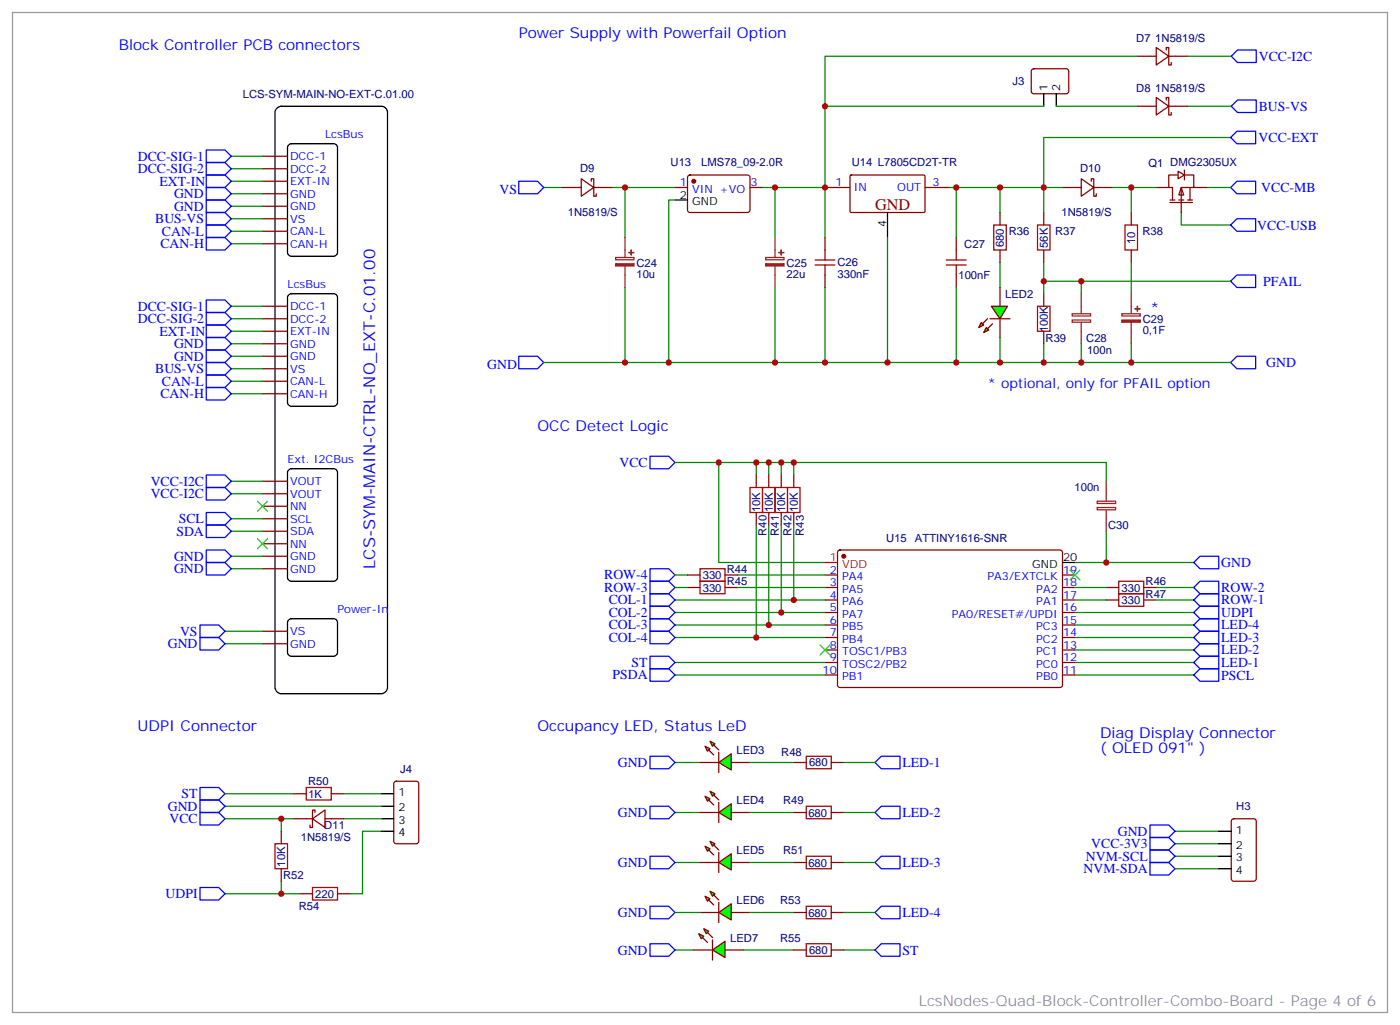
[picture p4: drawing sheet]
<svg xmlns="http://www.w3.org/2000/svg" width="395mm" height="289mm" viewBox="0 0 395 289" stroke-linecap="round" stroke-linejoin="round" font-family="sans-serif">
<path d="M3.5 3.5h388.1v282.3h-388.1z" fill="none" stroke="#999" stroke-width=".35"/>
<path d="M280.5 63.5h3.5v7.1h-3.5z" fill="none" stroke="#a10000" stroke-width=".35"/>
<path d="M282.2 60v3.5M282.2 70.6v3.5M282.2 81.1v5.3M282.2 90v5.2" fill="none" stroke="#870000" stroke-width=".35"/>
<g fill="#0f0" stroke="#870000" stroke-width=".35">
<path d="M278.3 92.4l.7 .7-1.4 .7z"/>
<path d="M276.9 91l.7 .7-1.4 .7z"/>
</g>
<g fill="#870000" stroke="#870000" stroke-width=".35">
<path d="M278.7 92.8l1.4-1.4z"/>
<path d="M278.7 90l-1.4 1.4z"/>
</g>
<path d="M279.4 90h5.6z" fill="#f00" stroke="#870000" stroke-width=".35"/>
<path d="M279.8 86.4h4.5l-2.1 3.6z" fill="#0f0" stroke="#870000" stroke-width=".35"/>
<path d="M216.1 72.7h5.2v.6h-5.2zM218.7 67v5.7M218.7 75.1v6M316.6 88.5h5.2v.7h-5.2zM319.3 82.9v5.6M319.3 91v6" fill="none" stroke="#8c2424" stroke-width=".35"/>
<g fill="#8c2424" stroke="#8c2424" stroke-width=".35">
<path d="M316.6 90.3h5.2v.6h-5.2z"/>
<path d="M320.3 87.1l1.4 .1z"/>
<path d="M321 86.4v1.4z"/>
<path d="M216.1 74.4h5.2v.7h-5.2z"/>
<path d="M219.8 71.3h1.4z"/>
<path d="M220.5 70.6v1.4z"/>
</g>
<path d="M347.5 15.9l1.7-1.8h5.3v3.5h-5.3zM349.2 28.2h5.3v3.6h-5.3l-1.7-1.8zM349.1 51.2h5.3v3.5h-5.3l-1.8-1.8z" fill="none" stroke="#00f" stroke-width=".35"/>
<path d="M335.1 30h12.4M153.5 52.9h5.2M282.2 52.9v7.1M333.4 60v3.5h14.1M340.4 52.9h7.1M282.2 74.1v7M282.2 95.2v7.1" fill="none" stroke="#008700" stroke-width=".35"/>
<path d="M291.3 19.6l.4-.2 9.5 .1 .4 .6v5.9l-.7 .5-9.4-.1-.5-.6v-5.7zM321 30h5.3M326.3 27.5l3.5 2.5-3.5 2.5zM329.1 28.2v-.7h.7v5h.8v-.7M329.8 30h5.3M334.3 48v2.8" fill="none" stroke="#870000" stroke-width=".35"/>
<path d="M294.6 26.5v3.5M298.1 26.5v3.5" fill="none" stroke="#000" stroke-width=".35"/>
<path d="M332.5 48.3l1.8 1.1-1.8 1z" fill="#fff" stroke="#870000" stroke-width=".35"/>
<g fill="none" stroke="#870000" stroke-width=".35">
<path d="M158.7 52.9h5.3M164 50.4l3.6 2.5-3.6 2.5zM166.9 51.2v-.8h.7v5h.7v-.7M167.6 52.9h5.3M294.6 60v3.5M299.9 52.9h5.3M305.2 50.4l3.5 2.5-3.5 2.5zM308 51.2v-.8h.7v5h.7v-.7M308.7 52.9h5.3M319.3 60v3.5M326.3 52.9h3.5M330.2 56.4h1.4"/>
<path d="M330.2 57.2h6.3M332.3 49.4h-2.5v3.5h1.1v3.5M332.7 56.4h1.4M333.4 52.9l.7 2.1h-1.4zM334.4 49.4h2.5v3.5h-3.5v7.1M335.1 56.4h1.4M335.8 52.9v3.5M336.9 52.9h3.5M294.6 70.6v3.5M319.3 70.6v3.5M294.6 82.9v3.5M294.6 93.5v3.5"/>
</g>
<path d="M349.1 37h5.3v3.6h-5.3l-1.8-1.8zM146.4 51.2h5.3l1.8 1.7-1.8 1.8h-5.3zM349.1 77.6h5.3v3.5h-5.3l-1.8-1.7zM349.1 61.7h5.3v3.6h-5.3l-1.8-1.8zM146.4 100.5h5.3l1.8 1.8-1.8 1.8h-5.3zM349.1 100.5h5.3v3.6h-5.3l-1.8-1.8z" fill="none" stroke="#00f" stroke-width=".35"/>
<g fill="none" stroke="#008700" stroke-width=".35">
<path d="M347.5 38.8h-52.9v14.1M172.9 52.9h17.6M176.4 52.9v14.1M294.6 52.9h5.3M294.6 52.9v7.1M314 52.9h12.3M319.3 52.9v7.1M294.6 74.1v8.8M294.6 79.4h52.9M305.2 79.4v3.5M319.3 74.1v8.8M176.4 81.1v21.2"/>
<path d="M294.6 97v5.3M305.2 97v5.3M319.3 97v5.3M153.5 102.3h194"/>
</g>
<path d="M292.8 63.5h3.5v7.1h-3.5zM317.5 63.5h3.5v7.1h-3.5zM292.8 86.4h3.5v7.1h-3.5z" fill="none" stroke="#a10000" stroke-width=".35"/>
<path d="M173.7 72.7h5.2v.6h-5.2zM176.4 67v5.7M176.4 75.1v6M302.6 90.3h5.2v.6h-5.2zM302.6 88.5h5.2v.7h-5.2zM305.2 82.9v5.6M305.2 91v6" fill="none" stroke="#8c2424" stroke-width=".35"/>
<g fill="#8c2424" stroke="#8c2424" stroke-width=".35">
<path d="M173.7 74.4h5.2v.7h-5.2z"/>
<path d="M177.4 71.3h1.5z"/>
<path d="M178.1 70.6l.1 1.4z"/>
</g>
<path d="M78.2 30.5l1.2-.5h28.2a1.76 1.76 0 0 1 1.8 1.8v162.2a1.89 1.89 0 0 1-1.8 1.8h-28.2a1.89 1.89 0 0 1-1.8-1.8v-162.2z" fill="#fff" stroke="#000" stroke-width=".35"/>
<path d="M81.4 41l.8-.4h12l.6 .2 .4 .5v30l-.2 .6-.5 .4h-12.3l-.6-.2-.4-.5-.1-30zM81.4 83.3l.8-.4h12l.6 .2 .4 .5v30l-.2 .6-.5 .4-12.3 .1-.6-.3-.4-.5-.1-29.9zM81.4 132.7l.8-.4h12l.6 .2 .4 .5v30l-.2 .6-.5 .4h-12.3l-.6-.2-.4-.5-.1-30zM299.9 158.8h3.5M81.4 175.1l.8-.5h12l.6 .2 .4 .9v8.5l-.2 .6-.8 .4h-12l-.6-.2-.5-.8v-8.5z" fill="none" stroke="#000" stroke-width=".35"/>
<g fill="none" stroke="#870000" stroke-width=".35">
<path d="M74.1 44.1h7M74.1 47.6h7M74.1 51.2h7M74.1 54.7h7M74.1 58.2h7M74.1 61.7h7M74.1 65.3h7M74.1 68.8h7M74.1 97h7M74.1 93.5h7M74.1 90h7M74.1 86.4h7"/>
<path d="M74.1 111.1h7M74.1 107.6h7M74.1 104.1h7M74.1 100.5h7M74.1 135.8h7M74.1 139.3h7M213.4 134.1v3.5M217 134.1v3.5M220.5 134.1v3.5M224 134.1v3.5M74.1 142.9h7M74.1 146.4h7"/>
<path d="M74.1 149.9h7M74.1 153.5h7M74.1 157h7M213.4 144.6v3.6M217 144.6v3.6M220.5 144.6v3.6M224 144.6v3.6M236.6 155.4l.5-.2 62.3 .1 .5 .6-.1 37.7-.6 .4h-62.4l-.4-.7v-37.4zM74.1 178.2h7M74.1 160.5h7M194 162.3h3.6M194 165.8h3.6"/>
<path d="M204.6 162.3h3.5M204.6 165.8h3.5M232.8 162.3h3.6M232.8 165.8h3.6M232.8 169.3h3.6M232.8 172.9h3.6M232.8 176.4h3.6M232.8 179.9h3.6M299.9 162.3h3.5M299.9 165.8h3.5M299.9 169.3h3.5M299.9 172.9h3.5"/>
<path d="M299.9 176.4h3.5M299.9 179.9h3.5M312.2 165.8h3.5M312.2 169.3h3.5M322.8 165.8h3.5M322.8 169.3h3.5M74.1 181.7h7M232.8 183.4h3.6M232.8 187h3.6M232.8 190.5h3.6M299.9 183.4h3.5M299.9 187h3.5"/>
<path d="M299.9 190.5h3.5M197.6 257.5h5.2M206.4 257.5h5.3"/>
</g>
<g fill="none" stroke="#008700" stroke-width=".35">
<path d="M65.3 44.1h8.8M65.3 47.6h8.8M65.3 51.2h8.8M65.3 54.7h8.8M65.3 58.2h8.8M65.3 65.3h8.8M65.3 68.8h8.8M65.3 61.7h8.8M65.3 86.4h8.8M65.3 90h8.8M65.3 93.5h8.8M65.3 97h8.8"/>
<path d="M65.3 100.5h8.8M65.3 107.6h8.8M65.3 111.1h8.8M65.3 104.1h8.8M65.3 135.8h8.8M65.3 139.3h8.8M190.5 130.5h12.3M202.8 130.5v28.3h30M202.8 130.5h109.4v5.3M213.4 130.5v3.6M217 130.5v3.6M220.5 130.5v3.6"/>
<path d="M224 130.5v3.6M65.3 146.4h8.8M65.3 149.9h8.8M65.3 157h8.8M213.4 148.2v31.7M217 148.2v28.2M220.5 148.2v24.7M224 148.2v21.1M303.4 158.8h33.5M312.2 149.9v8.9M63.5 178.2h10.6M65.3 160.5h8.8"/>
<path d="M190.5 169.3h42.3M190.5 172.9h42.3M190.5 179.9h42.3M190.5 176.4h42.3M190.5 165.8h3.5M190.5 162.3h3.5M208.1 165.8h24.7M208.1 162.3h24.7M303.4 169.3h8.8M303.4 172.9h33.5M303.4 179.9h33.5M303.4 176.4h33.5"/>
<path d="M303.4 165.8h8.8M326.3 169.3h10.6M326.3 165.8h10.6M63.5 181.7h10.6M190.5 187h42.3M190.5 190.5h42.3M303.4 187h33.5M303.4 183.4h33.5M303.4 190.5h33.5"/>
</g>
<g fill="none" stroke="#00f" stroke-width=".35">
<path d="M58.2 42.3h5.3l1.8 1.8-1.8 1.8h-5.3zM58.2 45.9h5.3l1.8 1.7-1.8 1.8h-5.3zM58.2 49.4h5.3l1.8 1.8-1.8 1.7h-5.3zM58.2 52.9h5.3l1.8 1.8-1.8 1.7h-5.3zM58.2 56.4h5.3l1.8 1.8-1.8 1.8h-5.3zM58.2 60h5.3l1.8 1.7-1.8 1.8h-5.3zM58.2 63.5h5.3l1.8 1.8-1.8 1.7h-5.3zM58.2 67h5.3l1.8 1.8-1.8 1.8h-5.3zM58.2 84.7h5.3l1.8 1.7-1.8 1.8h-5.3zM58.2 88.2h5.3l1.8 1.8-1.8 1.7h-5.3zM58.2 91.7h5.3l1.8 1.8-1.8 1.7h-5.3zM58.2 95.2h5.3l1.8 1.8-1.8 1.8h-5.3z"/>
<path d="M58.2 98.8h5.3l1.8 1.7-1.8 1.8h-5.3zM58.2 105.8h5.3l1.8 1.8-1.8 1.8h-5.3zM58.2 109.4h5.3l1.8 1.7-1.8 1.8h-5.3zM58.2 102.3h5.3l1.8 1.8-1.8 1.7h-5.3zM58.2 134.1h5.3l1.8 1.7-1.8 1.8h-5.3zM58.2 137.6h5.3l1.8 1.7-1.8 1.8h-5.3zM183.4 128.8h5.3l1.8 1.7-1.8 1.8h-5.3zM58.2 144.6h5.3l1.8 1.8-1.8 1.8h-5.3zM58.2 148.2h5.3l1.8 1.7-1.8 1.8h-5.3zM58.2 155.2h5.3l1.8 1.8-1.8 1.8h-5.3zM58.2 158.8h5.3l1.8 1.7-1.8 1.8h-5.3zM338.7 157h5.3v3.5h-5.3l-1.8-1.7z"/>
<path d="M56.4 176.4h5.3l1.8 1.8-1.8 1.7h-5.3zM56.4 179.9h5.3l1.8 1.8-1.8 1.7h-5.3zM183.4 160.5h5.3l1.8 1.8-1.8 1.7h-5.3zM183.4 164h5.3l1.8 1.8-1.8 1.8h-5.3zM183.4 167.6h5.3l1.8 1.7-1.8 1.8h-5.3zM183.4 171.1h5.3l1.8 1.8-1.8 1.7h-5.3zM183.4 178.2h5.3l1.8 1.7-1.8 1.8h-5.3zM183.4 174.6h5.3l1.8 1.8-1.8 1.8h-5.3zM336.9 176.4l1.8-1.8h5.3v3.6h-5.3zM336.9 169.3l1.8-1.7h5.3v3.5h-5.3zM336.9 165.8l1.8-1.8h5.3v3.6h-5.3zM338.7 178.2h5.3v3.5h-5.3l-1.8-1.8z"/>
<path d="M338.7 171.1h5.3v3.5h-5.3l-1.8-1.7zM183.4 188.7h5.3l1.8 1.8-1.8 1.8h-5.3zM183.4 185.2h5.3l1.8 1.8-1.8 1.7h-5.3zM336.9 187l1.8-1.8h5.3v3.5h-5.3zM336.9 183.4l1.8-1.7h5.3v3.5h-5.3zM338.7 188.7h5.3v3.6h-5.3l-1.8-1.8z"/>
</g>
<path d="M72.7 152l2.8 2.9M72.7 141.5l2.8 2.8M75.5 152l-2.8 2.9M75.5 141.5l-2.8 2.8M302 160.9l2.8 2.8M304.8 160.9l-2.8 2.8M231.4 182l2.8 2.9M234.2 182l-2.8 2.9" fill="none" stroke="#3c3" stroke-width=".35"/>
<path d="M312.2 135.8v5.7M309.7 143.2h5.2v.7h-5.2zM309.7 141.5h5.2v.6h-5.2zM312.2 143.9v6" fill="none" stroke="#8c2424" stroke-width=".35"/>
<path d="M211.7 137.6h3.5v7h-3.5zM215.2 137.6h3.5v7h-3.5zM218.7 137.6h3.5v7h-3.5zM222.2 137.6h3.6v7h-3.6zM197.6 164h7v3.6h-7zM197.6 160.5h7v3.5h-7zM315.7 167.6h7.1v3.5h-7.1zM315.7 164h7.1v3.6h-7.1z" fill="none" stroke="#a10000" stroke-width=".35"/>
<circle cx="238.1" cy="157" r=".53" fill="#870000" stroke="#870000" stroke-width=".35"/>
<path d="M232.8 158.8h3.6" fill="none" stroke="#f00" stroke-width=".35"/>
<g fill="#0f0" stroke="#870000" stroke-width=".35">
<path d="M199 252.9l1.4 .7-.7 .8z"/>
<path d="M200.4 251.5l1.4 .7-.7 .7z"/>
</g>
<g fill="#870000" stroke="#870000" stroke-width=".35">
<path d="M200 254l1.4 1.4z"/>
<path d="M201.4 252.6l1.4 1.4z"/>
</g>
<path d="M202.8 254.7v5.7z" fill="#f00" stroke="#870000" stroke-width=".35"/>
<path d="M202.8 257.5l3.6-2.4v4.5z" fill="#0f0" stroke="#870000" stroke-width=".35"/>
<path d="M183.4 255.8h5.3l1.8 1.7-1.8 1.8h-5.3zM183.4 241.7h5.3l1.8 1.7-1.8 1.8h-5.3zM246.9 257.5l1.8-1.7h5.3v3.5h-5.3zM246.9 243.4l1.8-1.7h5.3v3.5h-5.3z" fill="none" stroke="#00f" stroke-width=".35"/>
<path d="M190.5 257.5h7.1M190.5 243.4h7.1" fill="none" stroke="#008700" stroke-width=".35"/>
<path d="M197.6 243.4h5.2M206.4 243.4h5.3" fill="none" stroke="#870000" stroke-width=".35"/>
<g fill="#0f0" stroke="#870000" stroke-width=".35">
<path d="M199 238.8l1.4 .7-.7 .7z"/>
<path d="M200.4 237.4l1.4 .7-.7 .7z"/>
</g>
<g fill="#870000" stroke="#870000" stroke-width=".35">
<path d="M200 239.9l1.4 1.4z"/>
<path d="M201.4 238.5l1.4 1.4z"/>
</g>
<path d="M202.8 240.6v5.6z" fill="#f00" stroke="#870000" stroke-width=".35"/>
<path d="M202.8 243.4l3.6-2.5v4.6z" fill="#0f0" stroke="#870000" stroke-width=".35"/>
<path d="M190.5 229.3h7.1" fill="none" stroke="#008700" stroke-width=".35"/>
<path d="M183.4 227.5h5.3l1.8 1.8-1.8 1.8h-5.3zM246.9 229.3l1.8-1.8h5.3v3.6h-5.3z" fill="none" stroke="#00f" stroke-width=".35"/>
<path d="M197.6 229.3h5.2M206.4 229.3h5.3" fill="none" stroke="#870000" stroke-width=".35"/>
<g fill="#0f0" stroke="#870000" stroke-width=".35">
<path d="M199 224.7l1.4 .7-.7 .7z"/>
<path d="M200.4 223.3l1.4 .7-.7 .7z"/>
</g>
<g fill="#870000" stroke="#870000" stroke-width=".35">
<path d="M200 225.8l1.4 1.4z"/>
<path d="M201.4 224.4l1.4 1.4z"/>
</g>
<path d="M202.8 226.5v5.6z" fill="#f00" stroke="#870000" stroke-width=".35"/>
<path d="M202.8 229.3l3.6-2.5v4.6z" fill="#0f0" stroke="#870000" stroke-width=".35"/>
<path d="M190.5 215.2h7.1" fill="none" stroke="#008700" stroke-width=".35"/>
<path d="M183.4 213.4h5.3l1.8 1.8-1.8 1.8h-5.3zM248.7 213.4h5.3v3.6h-5.3l-1.8-1.8z" fill="none" stroke="#00f" stroke-width=".35"/>
<path d="M197.6 215.2h5.2M206.4 215.2h5.3" fill="none" stroke="#870000" stroke-width=".35"/>
<g fill="#0f0" stroke="#870000" stroke-width=".35">
<path d="M199 210.6l1.4 .7-.7 .7z"/>
<path d="M200.4 209.2l1.4 .7-.7 .7z"/>
</g>
<g fill="#870000" stroke="#870000" stroke-width=".35">
<path d="M200 211.7l1.4 1.4z"/>
<path d="M201.4 210.3l1.4 1.4z"/>
</g>
<path d="M202.8 212.4v5.6z" fill="#f00" stroke="#870000" stroke-width=".35"/>
<path d="M202.8 215.2l3.6-2.5v4.6z" fill="#0f0" stroke="#870000" stroke-width=".35"/>
<path d="M227.5 213.4h7.1v3.6h-7.1zM227.5 227.5h7.1v3.6h-7.1zM227.5 241.7h7.1v3.5h-7.1zM227.5 255.8h7.1v3.5h-7.1zM227.5 266.3h7.1v3.6h-7.1z" fill="none" stroke="#a10000" stroke-width=".35"/>
<path d="M224 215.2h3.5M234.6 215.2h3.5M224 229.3h3.5M234.6 229.3h3.5M224 243.4h3.5M224 257.5h3.5M234.6 243.4h3.5M234.6 257.5h3.5M195.8 268.1h5.3M204.6 268.1h5.3M224 268.1h3.5M234.6 268.1h3.5" fill="none" stroke="#870000" stroke-width=".35"/>
<path d="M211.7 215.2h12.3M238.1 215.2h8.8M211.7 229.3h12.3M238.1 229.3h8.8M211.7 243.4h12.3M211.7 257.5h12.3M238.1 243.4h8.8M238.1 257.5h8.8M190.5 268.1h5.3M209.9 268.1h14.1M238.1 268.1h8.8" fill="none" stroke="#008700" stroke-width=".35"/>
<path d="M183.4 266.3h5.3l1.8 1.8-1.8 1.8h-5.3zM246.9 268.1l1.8-1.8h5.3v3.6h-5.3z" fill="none" stroke="#00f" stroke-width=".35"/>
<g fill="#0f0" stroke="#870000" stroke-width=".35">
<path d="M197.2 263.5l1.4 .7-.7 .7z"/>
<path d="M198.6 262.1l1.4 .7-.7 .7z"/>
</g>
<g fill="#870000" stroke="#870000" stroke-width=".35">
<path d="M198.3 264.6l1.4 1.4z"/>
<path d="M199.7 263.2l1.4 1.4z"/>
</g>
<path d="M201.1 265.3v5.6z" fill="#f00" stroke="#870000" stroke-width=".35"/>
<path d="M201.1 268.1l3.5-2.5v4.6z" fill="#0f0" stroke="#870000" stroke-width=".35"/>
<g fill="none" stroke="#008700" stroke-width=".35">
<path d="M321 15.9h-88.2v37h-17.6M335.1 15.9h12.4M232.8 30h61.8M298.1 30h22.9M190.5 56.4h-1.8v45.9M218.7 52.9v14.1M232.8 52.9v14.1M268.1 52.9h26.5M269.9 52.9v14.1M250.5 67v35.3M218.7 81.1v21.2M232.8 81.1v21.2"/>
<path d="M269.9 81.1v21.2M63.5 224h19.4M63.5 231.1h19.4M63.5 227.5h44.1M79.4 231.1v3.5M97 224h10.6M97 231.1h10.6M107.6 234.6h-5.3v17.6h-3.5M331.6 234.6h12.4M331.6 238.1h12.4M63.5 252.2h21.2M79.4 248.7v3.5"/>
<path d="M331.6 241.7h12.4M331.6 245.2h12.4"/>
</g>
<path d="M230 73.4h5.7M230 74.8h5.7M232.8 70.6v2.8M232.8 74.8v2.8M267.1 73.4h5.6M267.1 74.8h5.6M269.9 70.6v2.8M269.9 74.8v2.8M77.6 238.1h3.5v7.1h-3.5zM86.4 222.2h7.1v3.6h-7.1zM88.2 250.5h7v3.5h-7z" fill="none" stroke="#a10000" stroke-width=".35"/>
<g fill="none" stroke="#870000" stroke-width=".35">
<path d="M321 15.9h5.3M326.3 13.4l3.5 2.5-3.5 2.4zM329.1 14.1v-.7h.7v4.9h.8v-.7M329.8 15.9h5.3M190.5 52.9h3.5M194.3 49.6l.4-.2h16.5l.5 .7-.1 9.4-.6 .5-16.5-.1-.5-.6v-9.2zM211.7 52.9h3.5M232.8 52.9h7.1M239.9 49.6l.3-.2h20.7l.2 .3-.1 10.1-.3 .2-20.6-.1-.2-.3zM261.1 52.9h7M232.8 67v3.6M232.8 77.6v3.5"/>
<path d="M269.9 67v3.6M269.9 77.6v3.5M79.4 234.6v3.5M82.9 224h3.5M82.9 231.1h5.3M88.2 231.1l3.5-2.5v4.9zM88.9 229.3v-.7h-.7v4.9h-.7v-.7M91.7 231.1h5.3M93.5 224h3.5M111.4 220.7l.4-.2h5.7l.6 .4 .1 16.5-.5 .7h-5.9l-.6-.4-.1-16.5zM347.7 231.3l.5-.2h5.6l.7 .4v16.5l-.4 .7h-5.9l-.7-.5v-16.4zM79.4 245.2v3.5"/>
<path d="M84.7 252.2h3.5M95.2 252.2h3.6"/>
</g>
<path d="M56.4 222.2h5.3l1.8 1.8-1.8 1.8h-5.3zM56.4 225.8h5.3l1.8 1.7-1.8 1.8h-5.3zM56.4 229.3h5.3l1.8 1.8-1.8 1.7h-5.3zM324.6 232.8h5.2l1.8 1.8-1.8 1.8h-5.2zM324.6 236.4h5.2l1.8 1.7-1.8 1.8h-5.2zM324.6 239.9h5.2l1.8 1.8-1.8 1.7h-5.2zM56.4 250.5h5.3l1.8 1.7-1.8 1.8h-5.3zM324.6 243.4h5.2l1.8 1.8-1.8 1.7h-5.2z" fill="none" stroke="#00f" stroke-width=".35"/>
<path d="M190.5 56.4h3.5M250.5 60v7M107.6 224h3.5M107.6 227.5h3.5M107.6 231.1h3.5M107.6 234.6h3.5M344 234.6h3.5M344 238.1h3.5M344 241.7h3.5M344 245.2h3.5" fill="none" stroke="#000" stroke-width=".35"/>
<circle cx="195.8" cy="51.2" r=".53" fill="#870000" stroke="#870000" stroke-width=".35"/>
<g fill="#c00">
<circle cx="282.2" cy="102.3" r=".88"/>
<circle cx="294.6" cy="52.9" r=".88"/>
<circle cx="294.6" cy="79.4" r=".88"/>
<circle cx="176.4" cy="52.9" r=".88"/>
<circle cx="319.3" cy="52.9" r=".88"/>
<circle cx="305.2" cy="79.4" r=".88"/>
<circle cx="294.6" cy="102.3" r=".88"/>
<circle cx="319.3" cy="102.3" r=".88"/>
<circle cx="305.2" cy="102.3" r=".88"/>
<circle cx="312.2" cy="158.7" r=".88"/>
<circle cx="202.8" cy="130.5" r=".88"/>
<circle cx="220.5" cy="172.9" r=".88"/>
<circle cx="220.5" cy="130.5" r=".88"/>
<circle cx="217" cy="130.5" r=".88"/>
<circle cx="213.4" cy="130.5" r=".88"/>
<circle cx="217" cy="176.4" r=".88"/>
<circle cx="213.4" cy="179.9" r=".88"/>
<circle cx="224" cy="130.5" r=".88"/>
<circle cx="224" cy="169.3" r=".88"/>
<circle cx="79.4" cy="252.2" r=".88"/>
<circle cx="79.4" cy="231.1" r=".88"/>
<circle cx="176.4" cy="102.3" r=".88"/>
<circle cx="282.2" cy="52.9" r=".88"/>
<circle cx="250.5" cy="102.3" r=".88"/>
<circle cx="269.9" cy="52.9" r=".88"/>
<circle cx="269.9" cy="102.3" r=".88"/>
<circle cx="218.7" cy="102.3" r=".88"/>
<circle cx="232.8" cy="102.3" r=".88"/>
<circle cx="232.8" cy="52.9" r=".88"/>
<circle cx="218.7" cy="52.9" r=".88"/>
<circle cx="232.8" cy="30" r=".88"/>
<circle cx="188.7" cy="102.3" r=".88"/>
</g>
<text font-size="4.6" fill="#800" x="246.9" y="59.3">GND</text>
<text font-size="4.6" fill="#00f" x="105.8" y="160.5" transform="rotate(-90 105.8 160.5)">LCS-SYM-MAIN-CTRL-NO_EXT-C.01.00</text>
<g font-size="4.2" fill="#00f">
<text x="146.4" y="10.6">Power Supply with Powerfail Option</text>
<text x="33.5" y="14.1">Block Controller PCB connectors</text>
<text x="324.6" y="88.2">*</text>
<text x="151.7" y="121.7">OCC Detect Logic</text>
<text x="38.8" y="206.4">UDPI Connector</text>
<text x="151.7" y="206.4">Occupancy LED, Status LeD</text>
<text x="310.4" y="208.1">Diag Display Connector</text>
<text x="310.4" y="212.4">( OLED 091&quot; )</text>
</g>
<text font-size="4.2" fill="#999" x="259.3" y="284">LcsNodes-Quad-Block-Controller-Combo-Board - Page 4 of 6</text>
<g font-size="3.9" fill="#00f">
<text x="355.2" y="17.3">VCC-I2C</text>
<text x="355.2" y="31.2">BUS-VS</text>
<text x="355.2" y="40.1">VCC-EXT</text>
<text x="38.9" y="45.3">DCC-SIG-1</text>
<text x="38.9" y="48.9">DCC-SIG-2</text>
<text x="45" y="52.4">EXT-IN</text>
<text x="49.1" y="55.9">GND</text>
<text x="49.1" y="59.4">GND</text>
<text x="140.9" y="54.7">VS</text>
<text x="356" y="54.2">VCC-MB</text>
<text x="43.8" y="63">BUS-VS</text>
<text x="354.8" y="64.8">VCC-USB</text>
<text x="45.3" y="70.1">CAN-H</text>
<text x="45.7" y="66.5">CAN-L</text>
<text x="356.5" y="80.6">PFAIL</text>
<text x="38.9" y="87.7">DCC-SIG-1</text>
<text x="38.9" y="91.2">DCC-SIG-2</text>
<text x="45" y="94.7">EXT-IN</text>
<text x="49.1" y="98.2">GND</text>
<text x="49.1" y="101.8">GND</text>
<text x="43.8" y="105.3">BUS-VS</text>
<text x="137.5" y="104.1">GND</text>
<text x="357.3" y="103.6">GND</text>
<text x="45.3" y="112.4">CAN-H</text>
<text x="45.7" y="108.9">CAN-L</text>
<text x="278.7" y="109.4">* optional, only for PFAIL option</text>
<text x="174.8" y="131.8">VCC</text>
<text x="42.5" y="137.1">VCC-I2C</text>
<text x="42.5" y="140.6">VCC-I2C</text>
<text x="50.4" y="147.6">SCL</text>
<text x="49.8" y="151.2">SDA</text>
<text x="49.1" y="158.2">GND</text>
<text x="49.1" y="161.8">GND</text>
<text x="344.7" y="159.9">GND</text>
<text x="170.5" y="163.5">ROW-4</text>
<text x="170.5" y="167.1">ROW-3</text>
<text x="344.7" y="167.1">ROW-2</text>
<text x="171.8" y="170.6">COL-1</text>
<text x="344.7" y="170.6">ROW-1</text>
<text x="50.8" y="179.4">VS</text>
<text x="171.8" y="174.1">COL-2</text>
<text x="171.8" y="177.6">COL-3</text>
<text x="344.7" y="177.6">LED-4</text>
<text x="344.7" y="174.2">UDPI</text>
<text x="47.4" y="182.9">GND</text>
<text x="171.8" y="181.2">COL-4</text>
<text x="344.7" y="184.6">LED-2</text>
<text x="344.7" y="181.1">LED-3</text>
<text x="172.9" y="191.7">PSDA</text>
<text x="178.2" y="188.2">ST</text>
<text x="344.7" y="188.2">LED-1</text>
<text x="344.7" y="191.8">PSCL</text>
<text x="174.4" y="216.5">GND</text>
<text x="254.7" y="216.4">LED-1</text>
<text x="51.2" y="225.3">ST</text>
<text x="47.4" y="228.8">GND</text>
<text x="47.8" y="232.3">VCC</text>
<text x="174.4" y="230.6">GND</text>
<text x="254.7" y="230.6">LED-2</text>
<text x="308" y="239.4">VCC-3V3</text>
<text x="315.5" y="235.9">GND</text>
<text x="174.4" y="244.7">GND</text>
<text x="254.7" y="244.7">LED-3</text>
<text x="306.5" y="242.9">NVM-SCL</text>
<text x="305.8" y="246.4">NVM-SDA</text>
<text x="46.7" y="253.5">UDPI</text>
<text x="174.4" y="258.8">GND</text>
<text x="254.7" y="258.8">LED-4</text>
<text x="174.4" y="269.4">GND</text>
<text x="254.7" y="269.4">ST</text>
</g>
<g font-size="3.2" fill="#000080">
<text x="320.7" y="11.7">D7</text>
<text x="326.1" y="11.7">1N5819/S</text>
<text x="68.5" y="27.7">LCS-SYM-MAIN-NO-EXT-C.01.00</text>
<text x="285.8" y="24">J3</text>
<text x="320.7" y="25.8">D8</text>
<text x="326.1" y="25.8">1N5819/S</text>
<text x="189.2" y="47">U13</text>
<text x="197.9" y="47">LMS78_09-2.0R</text>
<text x="240.4" y="47">U14 L7805CD2T-TR</text>
<text x="324.1" y="47">Q1 DMG2305UX</text>
<text x="163.7" y="48.7">D9</text>
<text x="304.8" y="48.7">D10</text>
<text x="160.2" y="61">1N5819/S</text>
<text x="299.6" y="61">1N5819/S</text>
<text x="272.1" y="69.9">C27</text>
<text x="283.3" y="69.8" transform="rotate(-90 283.3 69.8)">680</text>
<text x="284.7" y="66.4">R36</text>
<text x="295.7" y="70" transform="rotate(-90 295.7 70)">56K</text>
<text x="297.8" y="66.4">R37</text>
<text x="320.4" y="68.9" transform="rotate(-90 320.4 68.9)">10</text>
<text x="322.4" y="66.4">R38</text>
<text x="179.6" y="75.2">C24</text>
<text x="222" y="75.2">C25</text>
<text x="236.4" y="75.2">C26</text>
<text x="179.6" y="78.4">10u</text>
<text x="222" y="78.4">22u</text>
<text x="236.4" y="78.4">330nF</text>
<text x="270.5" y="78.7">100nF</text>
<text x="283.7" y="84">LED2</text>
<text x="295.7" y="93.8" transform="rotate(-90 295.7 93.8)">100K</text>
<text x="322.5" y="94.3">0,1F</text>
<text x="322.5" y="91.1">C29</text>
<text x="295.1" y="96.4">R39</text>
<text x="306.6" y="96.4">C28</text>
<text x="306.8" y="99.9">100n</text>
<text x="303.3" y="138.7">100n</text>
<text x="214.5" y="144.6" transform="rotate(-90 214.5 144.6)">10K</text>
<text x="218.1" y="144.6" transform="rotate(-90 218.1 144.6)">10K</text>
<text x="221.6" y="144.6" transform="rotate(-90 221.6 144.6)">10K</text>
<text x="225.1" y="144.6" transform="rotate(-90 225.1 144.6)">10K</text>
<text x="312.7" y="149.3">C30</text>
<text x="216.3" y="151.2" transform="rotate(-90 216.3 151.2)">R40</text>
<text x="219.8" y="151.2" transform="rotate(-90 219.8 151.2)">R41</text>
<text x="223.4" y="151.2" transform="rotate(-90 223.4 151.2)">R42</text>
<text x="226.9" y="151.2" transform="rotate(-90 226.9 151.2)">R43</text>
<text x="250.1" y="152.9">U15</text>
<text x="258.2" y="152.8">ATTINY1616-SNR</text>
<text x="205.1" y="161.7">R44</text>
<text x="198.3" y="167">330</text>
<text x="198.3" y="163.4">330</text>
<text x="205.1" y="165.2">R45</text>
<text x="316.5" y="167">330</text>
<text x="323.3" y="165.2">R46</text>
<text x="316.5" y="170.5">330</text>
<text x="323.3" y="168.7">R47</text>
<text x="207.8" y="212.8">LED3</text>
<text x="220.5" y="213.4">R48</text>
<text x="86.9" y="221.6">R50</text>
<text x="112.9" y="218.1">J4</text>
<text x="228.3" y="216.3">680</text>
<text x="87" y="225.2">1K</text>
<text x="207.8" y="226.9">LED4</text>
<text x="221" y="226.9">R49</text>
<text x="91.5" y="234">D11</text>
<text x="228.1" y="230.5">680</text>
<text x="348.9" y="228.7">H3</text>
<text x="84.9" y="237.5">1N5819/S</text>
<text x="80.5" y="244.6" transform="rotate(-90 80.5 244.6)">10K</text>
<text x="207.8" y="241">LED5</text>
<text x="221" y="241">R51</text>
<text x="228.1" y="244.6">680</text>
<text x="79.9" y="248">R52</text>
<text x="84.3" y="256.9">R54</text>
<text x="89" y="253.3">220</text>
<text x="207.8" y="255.1">LED6</text>
<text x="220.1" y="255.1">R53</text>
<text x="228.1" y="258.7">680</text>
<text x="206.1" y="265.7">LED7</text>
<text x="220.1" y="265.7">R55</text>
<text x="228.3" y="269.2">680</text>
</g>
<g font-size="3.2">
<text x="295.6" y="25.8" transform="rotate(-90 295.6 25.8)">1</text>
<text x="299.2" y="25.8" transform="rotate(-90 299.2 25.8)">2</text>
<text x="191.8" y="56.1">2</text>
<text x="195.3" y="57.9">GND</text>
<text x="250.1" y="64.1" transform="rotate(-90 250.1 64.1)">4</text>
<text x="291.3" y="160.2">GND</text>
<text x="300" y="158.4">20</text>
<text x="112.4" y="224.7">1</text>
<text x="112.4" y="229">2</text>
<text x="112.4" y="232.5">3</text>
<text x="112.4" y="236">4</text>
<text x="348.8" y="235.3">1</text>
<text x="348.8" y="239.5">2</text>
<text x="348.8" y="243.1">3</text>
<text x="348.8" y="246.6">4</text>
</g>
<g font-size="3.2" fill="#00f">
<text x="91.7" y="38.8">LcsBus</text>
<text x="81.8" y="45.2">DCC-1</text>
<text x="81.8" y="48.7">DCC-2</text>
<text x="81.8" y="52.2">EXT-IN</text>
<text x="191.8" y="52.6">1</text>
<text x="211.8" y="52.6">3</text>
<text x="235.8" y="52.6">1</text>
<text x="240.9" y="54">IN</text>
<text x="253.2" y="54">OUT</text>
<text x="263.2" y="52.6">3</text>
<text x="81.8" y="55.7">GND</text>
<text x="81.8" y="59.3">GND</text>
<text x="195.3" y="54.3">VIN +VO</text>
<text x="81.8" y="62.8">VS</text>
<text x="81.8" y="66.3">CAN-L</text>
<text x="81.8" y="69.9">CAN-H</text>
<text x="81.1" y="81.1">LcsBus</text>
<text x="81.8" y="87.5">DCC-1</text>
<text x="81.8" y="94.5">EXT-IN</text>
<text x="81.8" y="91">DCC-2</text>
<text x="81.8" y="101.6">GND</text>
<text x="81.8" y="98.1">GND</text>
<text x="81.8" y="105.1">VS</text>
<text x="81.8" y="112.2">CAN-H</text>
<text x="81.8" y="108.7">CAN-L</text>
<text x="81.1" y="130.5">Ext. I2CBus</text>
<text x="81.8" y="136.9">VOUT</text>
<text x="81.8" y="140.4">VOUT</text>
<text x="81.8" y="143.9">NN</text>
<text x="81.8" y="147.5">SCL</text>
<text x="81.8" y="151">SDA</text>
<text x="81.8" y="154.5">NN</text>
<text x="81.8" y="161.6">GND</text>
<text x="81.8" y="158">GND</text>
<text x="234.2" y="161.9">2</text>
<text x="300" y="161.9">19</text>
<text x="234.2" y="165.5">3</text>
<text x="237.7" y="163.7">PA4</text>
<text x="237.7" y="167.2">PA5</text>
<text x="278.7" y="163.7">PA3/EXTCLK</text>
<text x="292.5" y="167.2">PA2</text>
<text x="300" y="165.5">18</text>
<text x="95.2" y="172.9">Pow</text>
<text x="101.7" y="172.9">er-In</text>
<text x="234.2" y="169">4</text>
<text x="234.2" y="172.5">5</text>
<text x="237.7" y="170.7">PA6</text>
<text x="292.5" y="170.7">PA1</text>
<text x="300" y="172.5">16</text>
<text x="300" y="169">17</text>
<text x="81.8" y="179.2">VS</text>
<text x="234.2" y="176">6</text>
<text x="234.2" y="179.6">7</text>
<text x="237.7" y="174.3">PA7</text>
<text x="237.7" y="177.8">PB5</text>
<text x="268.6" y="174.3">PA0/RESET#/UPDI</text>
<text x="292.4" y="177.8">PC3</text>
<text x="300" y="179.6">14</text>
<text x="300" y="176">15</text>
<text x="81.8" y="182.7">GND</text>
<text x="234.2" y="183.1">8</text>
<text x="237.7" y="181.3">PB4</text>
<text x="237.7" y="184.9">TOSC1/PB3</text>
<text x="292.4" y="184.9">PC1</text>
<text x="292.4" y="181.3">PC2</text>
<text x="300" y="183.1">13</text>
<text x="232.2" y="190.1">10</text>
<text x="234.2" y="186.6">9</text>
<text x="237.7" y="188.4">TOSC2/PB2</text>
<text x="237.7" y="191.9">PB1</text>
<text x="292.4" y="188.4">PC0</text>
<text x="292.4" y="191.9">PB0</text>
<text x="300" y="190.1">11</text>
<text x="300" y="186.6">12</text>
</g>
<g font-size="3.2" fill="#f00">
<text x="234.2" y="158.4">1</text>
<text x="237.7" y="160.2">VDD</text>
</g>
</svg>
